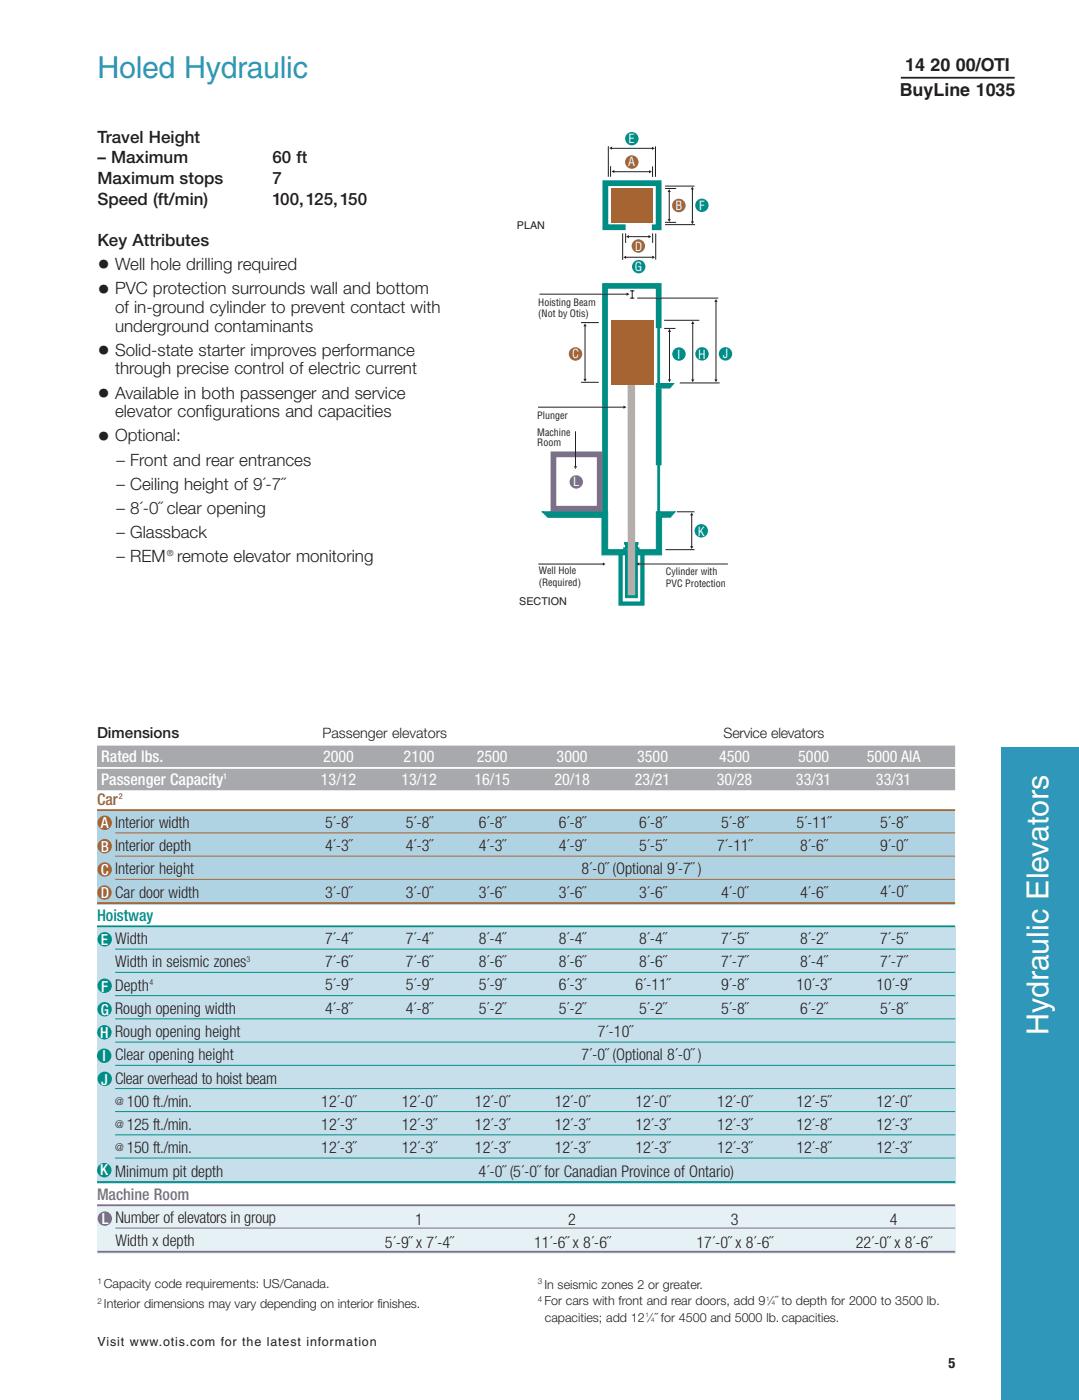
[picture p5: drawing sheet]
<svg xmlns="http://www.w3.org/2000/svg" width="213mm" height="276mm" viewBox="0 0 213 276" stroke-linecap="round" stroke-linejoin="round" font-family="sans-serif">
<path d="M19.1 159.9h169.2v18.6h-169.2z" fill="#b0d3e3"/>
<path d="M19.1 237.9h169.2v9.5h-169.2z" fill="#e6f1f6"/>
<path d="M19.1 182.9h169.2v50.7h-169.2z" fill="#c6dfeb"/>
<path d="M122.3 109h4.4v10.1h-4.4z" fill="none" stroke="#008e84" stroke-width=".85" stroke-linecap="butt"/>
<path d="M131.9 37.6v5.8M136.5 37.1v6.7" fill="none" stroke="#231f20" stroke-width=".2"/>
<path d="M123.3 44.8h-4v-8.7h10.6v8.7h-1.4" fill="none" stroke="#008e84" stroke-width="1.1" stroke-linecap="butt"/>
<path d="M120.4 37.2h8.3v6.7h-8.3z" fill="#a76433"/>
<g fill="#231f20">
<path d="M120.1 29.2l.6-.3v.6z"/>
<path d="M122.9 50.8l.5-.3v.6z"/>
<path d="M123.4 46.7l.6-.3v.6z"/>
</g>
<path d="M123.9 46.7h4.2" fill="none" stroke="#231f20" stroke-width=".2"/>
<path d="M127.8 46.4l.6 .3-.6 .3z" fill="#231f20"/>
<path d="M123.3 50.8h5.6M123.3 46v1.9M128.7 46v1.9" fill="none" stroke="#231f20" stroke-width=".2"/>
<path d="M128.6 50.4l.5 .4-.5 .3z" fill="#231f20"/>
<path d="M121 33.9h7M122.8 46v5.3M129.3 46.1v5.1" fill="none" stroke="#231f20" stroke-width=".2"/>
<path d="M128 33.6l.5 .3-.5 .3z" fill="#231f20"/>
<path d="M119.9 28.9v6M120.4 32.8v2.1M128.6 32.8v2.1M129.2 28.9v6M131.1 36.7h5.8M131.1 37.2h2.2M131.1 44.3h5.9" fill="none" stroke="#231f20" stroke-width=".2"/>
<g fill="#231f20">
<path d="M131.9 37.3l.3 .6h-.6z"/>
<path d="M136.5 36.8l.3 .6h-.6z"/>
</g>
<g fill="#008e84" stroke="#008e84" stroke-width=".2">
<path d="M106.9 101h12.9v7.5h3.5v1h-4.6v-7.4h-10.7z"/>
<path d="M129.4 101h3.7l-.9 1.1h-1.8v7.4h-4.8v-1h3.8z"/>
</g>
<path d="M118.7 55.9h11.7v8.8h-1.1v-7.7h-9.5v44h-1.1z" fill="#008e84"/>
<g fill="#007073">
<path d="M108.5 100.9h10.3z"/>
<path d="M118.8 89v11.9l-.1 .1 .1-.1z"/>
</g>
<path d="M129.9 76.6v15.2" fill="none" stroke="#008e84" stroke-width=".2"/>
<path d="M129.9 76.6v15.2" fill="none" stroke="#008e84" stroke-width="1.1" stroke-linecap="butt"/>
<path d="M129.3 75.6h3.7l-.9 1.1-2.8-.1z" fill="#008e84"/>
<path d="M129.9 64.7v10.9M129.9 91.8v9.1" fill="none" stroke="#008e84" stroke-width=".35"/>
<path d="M129.7 64.7h.3v10.9h-.3zM129.7 91.8h.3v9.1h-.3z" fill="none" stroke="#008e84" stroke-width=".2"/>
<path d="M124.2 57.4h.9M124.2 58.8h.9M124.6 57.4v1.4M114.6 63.6h3.4" fill="none" stroke="#231f20" stroke-width=".2"/>
<path d="M114.6 63.6h3.4" fill="none" stroke="#fcba64" stroke-width=".2"/>
<path d="M114.6 75.4h3.4" fill="none" stroke="#231f20" stroke-width=".2"/>
<path d="M123.1 107.1h2.7v.3h-2.7z" fill="#008e84" stroke="#008e84" stroke-width=".2"/>
<g fill="#231f20">
<path d="M115 74.8h.7l-.4 .5z"/>
<path d="M115.3 63.8l.4 .6h-.7z"/>
</g>
<g fill="#231f20" stroke="#231f20" stroke-width=".2">
<path d="M115.3 64.3v10.5z"/>
<path d="M132 65v9.9z"/>
</g>
<g fill="#231f20">
<path d="M131.7 74.9h.6l-.3 .5z"/>
<path d="M132 64.9l.3 .6h-.6z"/>
</g>
<path d="M136.6 63.6v11.5z" fill="#231f20" stroke="#231f20" stroke-width=".2"/>
<path d="M136.3 74.9h.6l-.3 .5z" fill="#231f20"/>
<path d="M141.2 59.3v15.8z" fill="#231f20" stroke="#231f20" stroke-width=".2"/>
<g fill="#231f20">
<path d="M140.8 74.9h.7l-.3 .5z"/>
<path d="M136.6 63.4l.3 .5h-.6z"/>
<path d="M141.2 59l.3 .6h-.7z"/>
</g>
<path d="M136.4 101.5v6.5" fill="none" stroke="#231f20" stroke-width=".2"/>
<g fill="#231f20">
<path d="M136.1 107.8h.6l-.3 .5z"/>
<path d="M136.4 101.1l.3 .6h-.6z"/>
</g>
<path d="M106.4 58h17.4z" fill="#231f20" stroke="#231f20" stroke-width=".2"/>
<path d="M123.5 57.7l.6 .3-.6 .4z" fill="#231f20"/>
<path d="M106.1 80.3h17.1z" fill="#231f20" stroke="#231f20" stroke-width=".2"/>
<g fill="#231f20">
<path d="M122.9 80l.6 .3-.6 .4z"/>
<path d="M113.1 92h.7l-.3 .5z"/>
</g>
<g fill="#231f20" stroke="#231f20" stroke-width=".2">
<path d="M125.6 58.8h16z"/>
<path d="M134 75.6h7.9z"/>
</g>
<path d="M130.9 63.2h7M130.9 64.8h2.3M131.2 108.5h5.7M133.4 101h3.5" fill="none" stroke="#231f20" stroke-width=".2"/>
<path d="M120.4 63.2h8.5v12.8h-8.5z" fill="#a76433"/>
<path d="M123.3 107.1h2.4v1h.3v.3h-3v-.3h.3z" fill="#008e84" stroke="#008e84" stroke-width=".2"/>
<circle cx="138.4" cy="40.5" r="1.32" fill="#008e84"/>
<circle cx="125.9" cy="48.5" r="1.32" fill="#a76433"/>
<circle cx="125.9" cy="52.6" r="1.32" fill="#008e84"/>
<g fill="#a76433">
<circle cx="124.6" cy="32" r="1.32"/>
<circle cx="133.8" cy="40.5" r="1.33"/>
<circle cx="113.5" cy="69.8" r="1.32"/>
</g>
<g fill="#008e84">
<circle cx="133.9" cy="69.9" r="1.32"/>
<circle cx="138.4" cy="69.8" r="1.32"/>
<circle cx="143" cy="69.8" r="1.32"/>
<circle cx="138.3" cy="104.7" r="1.32"/>
</g>
<path d="M109.1 89.6h9.1v10.8h-9.1z" fill="none" stroke="#7b6f89" stroke-width="1.1" stroke-linecap="butt"/>
<circle cx="113.6" cy="95.1" r="1.32" fill="#7b6f89"/>
<path d="M120.6 29.3h8" fill="none" stroke="#231f20" stroke-width=".2"/>
<path d="M128.5 28.9l.6 .4-.6 .3z" fill="#231f20"/>
<path d="M131.1 43.9h2.2" fill="none" stroke="#231f20" stroke-width=".2"/>
<g fill="#231f20">
<path d="M131.6 43.2h.7l-.4 .6z"/>
<path d="M136.2 43.7h.6l-.3 .5z"/>
</g>
<circle cx="124.6" cy="27.4" r="1.32" fill="#008e84"/>
<path d="M123.3 108.4h2.4v9.5h-2.4z" fill="#008e84" stroke="#008e84" stroke-width=".2"/>
<path d="M126.1 111.3h17.4z" fill="#231f20" stroke="#231f20" stroke-width=".2"/>
<g fill="#231f20">
<path d="M125.5 111.3l.6-.3v.6z"/>
<path d="M120.6 33.8l.5-.3v.7z"/>
</g>
<path d="M106.2 111.3h12.9z" fill="#231f20" stroke="#231f20" stroke-width=".2"/>
<path d="M118.9 111l.5 .3-.5 .3z" fill="#231f20"/>
<path d="M123.9 76.1h1.2v41.2h-1.2z" fill="#b3aca9" stroke="#b3aca9" stroke-width=".28"/>
<path d="M113.5 85.1v7.1z" fill="#fff"/>
<path d="M113.5 85.1v7.1" fill="none" stroke="#231f20" stroke-width=".2"/>
<path d="M197.4 147.4h15.4v128.9h-15.4z" fill="#2f97b9"/>
<path d="M19.1 149.2h169.2M19.1 153.8h169.2" fill="none" stroke="#a8a9ad" stroke-width="4.2" stroke-linecap="butt"/>
<path d="M19.1 159.8h169.2M19.1 178.2h169.2" fill="none" stroke="#a76433" stroke-width=".35"/>
<path d="M22.7 164.3h165.6M22.7 168.9h165.6M22.7 173.5h165.6" fill="none" stroke="#a76433" stroke-width=".2"/>
<path d="M19.1 182.8h169.2M19.1 233.2h169.2" fill="none" stroke="#008e84" stroke-width=".35"/>
<path d="M22.7 187.3h165.6M22.7 191.9h165.6M22.7 196.4h165.6M22.7 201h165.6M22.7 205.6h165.6M22.7 210.2h165.6M22.7 214.8h165.6M22.7 219.3h165.6M22.7 223.9h165.6M22.7 228.5h165.6" fill="none" stroke="#008e84" stroke-width=".2"/>
<path d="M19.1 237.8h169.2M19.2 247h169.1" fill="none" stroke="#7b6f89" stroke-width=".35"/>
<path d="M22.8 242.3h165.5" fill="none" stroke="#7b6f89" stroke-width=".2"/>
<circle cx="20.7" cy="240.4" r="1.42" fill="#7b6f89"/>
<g fill="#008e84">
<circle cx="20.6" cy="212.9" r="1.42"/>
<circle cx="20.5" cy="208.3" r="1.42"/>
<circle cx="20.6" cy="203.7" r="1.42"/>
<circle cx="20.6" cy="199.1" r="1.42"/>
<circle cx="20.6" cy="194.5" r="1.42"/>
</g>
<g fill="#a76433">
<circle cx="20.6" cy="176.1" r="1.42"/>
<circle cx="20.6" cy="171.6" r="1.42"/>
<circle cx="20.6" cy="167" r="1.42"/>
<circle cx="20.6" cy="162.3" r="1.42"/>
</g>
<g fill="#008e84">
<circle cx="20.6" cy="230.9" r="1.42"/>
<circle cx="20.6" cy="185.3" r="1.42"/>
</g>
<path d="M174.3 11.2h29v12.8h-29z" fill="#fff"/>
<path d="M177.6 15.3h22.4" fill="none" stroke="#231f20" stroke-width=".35"/>
<text font-size="6" fill="#2f97b9" x="19.2" y="15.4">Holed Hydraulic</text>
<text font-size="6" fill="#fff" x="206.7" y="204.3" transform="rotate(-90 206.7 204.3)">Hydraulic Elevators</text>
<g font-size="4.9" fill="#231f20">
<text x="19.2" y="53.9">•</text>
<text x="19.2" y="58.7">•</text>
<text x="19.2" y="70.9">•</text>
<text x="19.2" y="79.3">•</text>
<text x="19.2" y="87.8">•</text>
</g>
<g font-size="3.5" fill="#231f20">
<text x="178.5" y="14.1">14 20 00/OTI</text>
<text x="177.4" y="19">BuyLine 1035</text>
</g>
<g font-size="3.4" fill="#231f20">
<text x="19.2" y="28.2">Travel Height</text>
<text x="19.2" y="32.2">– Maximum</text>
<text x="53.7" y="32.2">60 ft</text>
<text x="19.2" y="36.3">Maximum stops</text>
<text x="19.2" y="40.4">Speed (ft/min)</text>
<text x="53.7" y="36.3">7</text>
<text x="53.7" y="40.4">100,125,150</text>
<text x="19.2" y="48.5">Key Attributes</text>
<text x="22.7" y="53.2">Well hole drilling required</text>
<text x="22.7" y="58">PVC protection surrounds wall and bottom</text>
<text x="22.7" y="61.7">of in-ground cylinder to prevent contact with</text>
<text x="22.7" y="65.4">underground contaminants</text>
<text x="22.7" y="70.2">Solid-state starter improves performance</text>
<text x="22.7" y="73.9">through precise control of electric current</text>
<text x="22.7" y="78.6">Available in both passenger and service</text>
<text x="22.7" y="82.3">elevator configurations and capacities</text>
<text x="22.7" y="87.1">Optional:</text>
<text x="23" y="91.9">– Front and rear entrances</text>
<text x="23" y="96.6">– Ceiling height of 9´-7˝</text>
<text x="23" y="101.4">– 8´-0˝ clear opening</text>
<text x="23" y="106.2">– Glassback</text>
<text x="23" y="110.9">– REM remote elevator monitoring</text>
</g>
<g font-size="3.2" fill="#fff">
<text x="20" y="150.3">Rated lbs.</text>
<text x="20" y="154.9">Passenger Capacity</text>
<text x="63.3" y="154.9">13/12</text>
<text x="63.7" y="150.3">2000</text>
<text x="79.1" y="154.9">13/12</text>
<text x="79.6" y="150.3">2100</text>
<text x="93.5" y="154.9">16/15</text>
<text x="94" y="150.3">2500</text>
<text x="109.3" y="154.9">20/18</text>
<text x="109.7" y="150.3">3000</text>
<text x="125.2" y="154.9">23/21</text>
<text x="125.6" y="150.3">3500</text>
<text x="141.3" y="154.9">30/28</text>
<text x="141.8" y="150.3">4500</text>
<text x="156.9" y="154.9">33/31</text>
<text x="157.4" y="150.3">5000</text>
<text x="170.9" y="150.3">5000 AIA</text>
<text x="172.7" y="154.9">33/31</text>
</g>
<text font-size="3.2" fill="#a76433" x="19.1" y="158.8">Car</text>
<g font-size="3.2" fill="#231f20">
<text x="64.1" y="163.3">5´-8˝</text>
<text x="64.1" y="167.9">4´-3˝</text>
<text x="80" y="163.3">5´-8˝</text>
<text x="80" y="167.9">4´-3˝</text>
<text x="94.4" y="163.3">6´-8˝</text>
<text x="94.4" y="167.9">4´-3˝</text>
<text x="110.1" y="163.3">6´-8˝</text>
<text x="110.1" y="167.9">4´-9˝</text>
<text x="126" y="163.3">6´-8˝</text>
<text x="126" y="167.9">5´-5˝</text>
<text x="141.4" y="167.9">7´-11˝</text>
<text x="142.2" y="163.3">5´-8˝</text>
<text x="157" y="163.3">5´-11˝</text>
<text x="157.8" y="167.9">8´-6˝</text>
<text x="173.5" y="167.9">9´-0˝</text>
<text x="173.5" y="163.3">5´-8˝</text>
<text x="114.6" y="172.5">8´-0˝ (Optional 9´-7˝ )</text>
<text x="64.1" y="177.1">3´-0˝</text>
<text x="80" y="177.1">3´-0˝</text>
<text x="94.4" y="177.1">3´-6˝</text>
<text x="110.1" y="177.1">3´-6˝</text>
<text x="126" y="177.1">3´-6˝</text>
<text x="142.2" y="177.1">4´-0˝</text>
<text x="157.8" y="177.1">4´-6˝</text>
<text x="173.5" y="177.1">4´-0˝</text>
<text x="22.7" y="190.8">Width in seismic zones</text>
<text x="64.1" y="186.2">7´-4˝</text>
<text x="64.1" y="190.8">7´-6˝</text>
<text x="80" y="186.2">7´-4˝</text>
<text x="80" y="190.8">7´-6˝</text>
<text x="94.4" y="186.2">8´-4˝</text>
<text x="94.4" y="190.8">8´-6˝</text>
<text x="110.1" y="186.2">8´-4˝</text>
<text x="110.1" y="190.8">8´-6˝</text>
<text x="126" y="186.2">8´-4˝</text>
<text x="126" y="190.8">8´-6˝</text>
<text x="142.2" y="186.2">7´-5˝</text>
<text x="142.2" y="190.8">7´-7˝</text>
<text x="157.8" y="186.2">8´-2˝</text>
<text x="157.8" y="190.8">8´-4˝</text>
<text x="173.5" y="186.2">7´-5˝</text>
<text x="173.5" y="190.8">7´-7˝</text>
<text x="64.1" y="195.4">5´-9˝</text>
<text x="80" y="195.4">5´-9˝</text>
<text x="94.4" y="195.4">5´-9˝</text>
<text x="110.1" y="195.4">6´-3˝</text>
<text x="125.3" y="195.4">6´-11˝</text>
<text x="142.2" y="195.4">9´-8˝</text>
<text x="157" y="195.4">10´-3˝</text>
<text x="172.8" y="195.4">10´-9˝</text>
<text x="64.1" y="200">4´-8˝</text>
<text x="80" y="200">4´-8˝</text>
<text x="94.4" y="200">5´-2˝</text>
<text x="110.1" y="200">5´-2˝</text>
<text x="126" y="200">5´-2˝</text>
<text x="142.2" y="200">5´-8˝</text>
<text x="157.8" y="200">6´-2˝</text>
<text x="173.5" y="200">5´-8˝</text>
<text x="114.6" y="209.2">7´-0˝ (Optional 8´-0˝ )</text>
<text x="117.9" y="204.6">7´-10˝</text>
<text x="25" y="218.4">100 ft./min.</text>
<text x="63.3" y="218.4">12´-0˝</text>
<text x="79.2" y="218.4">12´-0˝</text>
<text x="93.6" y="218.4">12´-0˝</text>
<text x="109.4" y="218.4">12´-0˝</text>
<text x="125.3" y="218.4">12´-0˝</text>
<text x="141.4" y="218.4">12´-0˝</text>
<text x="157" y="218.4">12´-5˝</text>
<text x="172.8" y="218.4">12´-0˝</text>
<text x="25" y="223">125 ft./min.</text>
<text x="25" y="227.5">150 ft./min.</text>
<text x="63.3" y="223">12´-3˝</text>
<text x="63.3" y="227.5">12´-3˝</text>
<text x="79.2" y="223">12´-3˝</text>
<text x="79.2" y="227.5">12´-3˝</text>
<text x="93.6" y="223">12´-3˝</text>
<text x="93.6" y="227.5">12´-3˝</text>
<text x="109.4" y="223">12´-3˝</text>
<text x="109.4" y="227.5">12´-3˝</text>
<text x="125.3" y="223">12´-3˝</text>
<text x="125.3" y="227.5">12´-3˝</text>
<text x="141.4" y="223">12´-3˝</text>
<text x="141.4" y="227.5">12´-3˝</text>
<text x="157" y="223">12´-8˝</text>
<text x="157" y="227.5">12´-8˝</text>
<text x="172.8" y="223">12´-3˝</text>
<text x="172.8" y="227.5">12´-3˝</text>
<text x="94.4" y="232.1">4´-0˝ (5´-0˝ for Canadian Province of Ontario)</text>
<text x="22.8" y="245.9">Width x depth</text>
<text x="81.9" y="241.7">1</text>
<text x="112" y="241.7">2</text>
<text x="144.1" y="241.7">3</text>
<text x="175.4" y="241.7">4</text>
<text x="75.9" y="246.2">5´-9˝ x 7´-4˝</text>
<text x="105.3" y="246.2">11´-6˝ x 8´-6˝</text>
<text x="137.3" y="246.2">17´-0˝ x 8´-6˝</text>
<text x="168.7" y="246.2">22´-0˝ x 8´-6˝</text>
</g>
<text font-size="3.2" fill="#008e84" x="19.1" y="181.7">Hoistway</text>
<text font-size="3.2" fill="#7b6f89" x="19.1" y="236.7">Machine Room</text>
<text font-size="3" fill="#231f20" x="19.1" y="145.7">Dimensions</text>
<g font-size="3" fill="#fff">
<text x="19.9" y="163.3">A Interior width</text>
<text x="19.9" y="168">B Interior depth</text>
<text x="19.9" y="172.7">C Interior height</text>
<text x="19.9" y="177.2">D Car door width</text>
<text x="19.9" y="186.4">E Width</text>
<text x="20" y="195.6">F Depth</text>
<text x="19.9" y="200.2">G Rough opening width</text>
<text x="19.8" y="204.8">H Rough opening height</text>
<text x="20.2" y="209.4">I Clear opening height</text>
<text x="19.9" y="214">J Clear overhead to hoist beam</text>
<text x="19.8" y="231.9">K Minimum pit depth</text>
<text x="20.1" y="241.5">L Number of elevators in group</text>
</g>
<g font-size="2.8" fill="#231f20">
<text x="63.6" y="145.7">Passenger elevators</text>
<text x="142.7" y="145.7">Service elevators</text>
<text x="187" y="269.9">5</text>
</g>
<text font-size="2.5" fill="#fff" x="133.2" y="41.5">B</text>
<g font-size="2.5" fill="#231f20">
<text x="20.5" y="254.1">Capacity code requirements: US/Canada.</text>
<text x="107.3" y="254.4">In seismic zones 2 or greater.</text>
<text x="107.3" y="257.6">For cars with front and rear doors, add 9 ⁄˝ to depth for 2000 to 3500 lb.</text>
<text x="20.5" y="258">Interior dimensions may vary depending on interior finishes.</text>
<text x="107.4" y="260.7">capacities; add 12 ⁄˝ for 4500 and 5000 lb. capacities.</text>
<text x="19.2" y="265.6">Visit www.otis.com for the latest information</text>
</g>
<g font-size="2.4" fill="#fff">
<text x="123.9" y="28.3">E</text>
<text x="123.9" y="32.8">A</text>
<text x="137.8" y="41.4">F</text>
<text x="125.2" y="49.4">D</text>
<text x="125.2" y="53.5">G</text>
<text x="112.8" y="70.7">C</text>
<text x="133.5" y="70.8">I</text>
<text x="137.7" y="70.8">H</text>
<text x="142.5" y="70.7">J</text>
<text x="113" y="95.9">L</text>
<text x="137.6" y="105.7">K</text>
</g>
<g font-size="2.1" fill="#231f20">
<text x="101.9" y="45.1">PLAN</text>
<text x="102.4" y="119.3">SECTION</text>
<text x="22.7" y="218">@</text>
<text x="22.7" y="222.6">@</text>
<text x="22.7" y="227.2">@</text>
</g>
<g font-size="2" fill="#231f20">
<text x="106.1" y="60.3">Hoisting Beam</text>
<text x="106.1" y="62.6">(Not by Otis)</text>
<text x="105.9" y="82.6">Plunger</text>
<text x="105.9" y="86.1">Machine</text>
<text x="105.9" y="88">Room</text>
<text x="106.2" y="113.3">Well Hole</text>
<text x="131.3" y="113.5">Cylinder with</text>
<text x="106.2" y="115.5">(Required)</text>
<text x="131.3" y="115.8">PVC Protection</text>
</g>
<text font-size="1.7" fill="#231f20" x="32.9" y="109.8">®</text>
<text font-size="1.6" fill="#fff" x="44" y="153.7">1</text>
<text font-size="1.6" fill="#a76433" x="23.4" y="157.6">2</text>
<g font-size="1.6" fill="#231f20">
<text x="48.6" y="189.7">3</text>
<text x="29.5" y="194.3">4</text>
<text x="19.2" y="253.4">1</text>
<text x="19.2" y="257.2">2</text>
<text x="106.1" y="253.3">3</text>
<text x="106.1" y="256.8">4</text>
</g>
<g font-size="1.2" fill="#231f20">
<text x="151.1" y="256.7">1</text>
<text x="152.2" y="257.6">4</text>
<text x="127.3" y="259.9">1</text>
<text x="128.4" y="260.7">4</text>
</g>
</svg>
